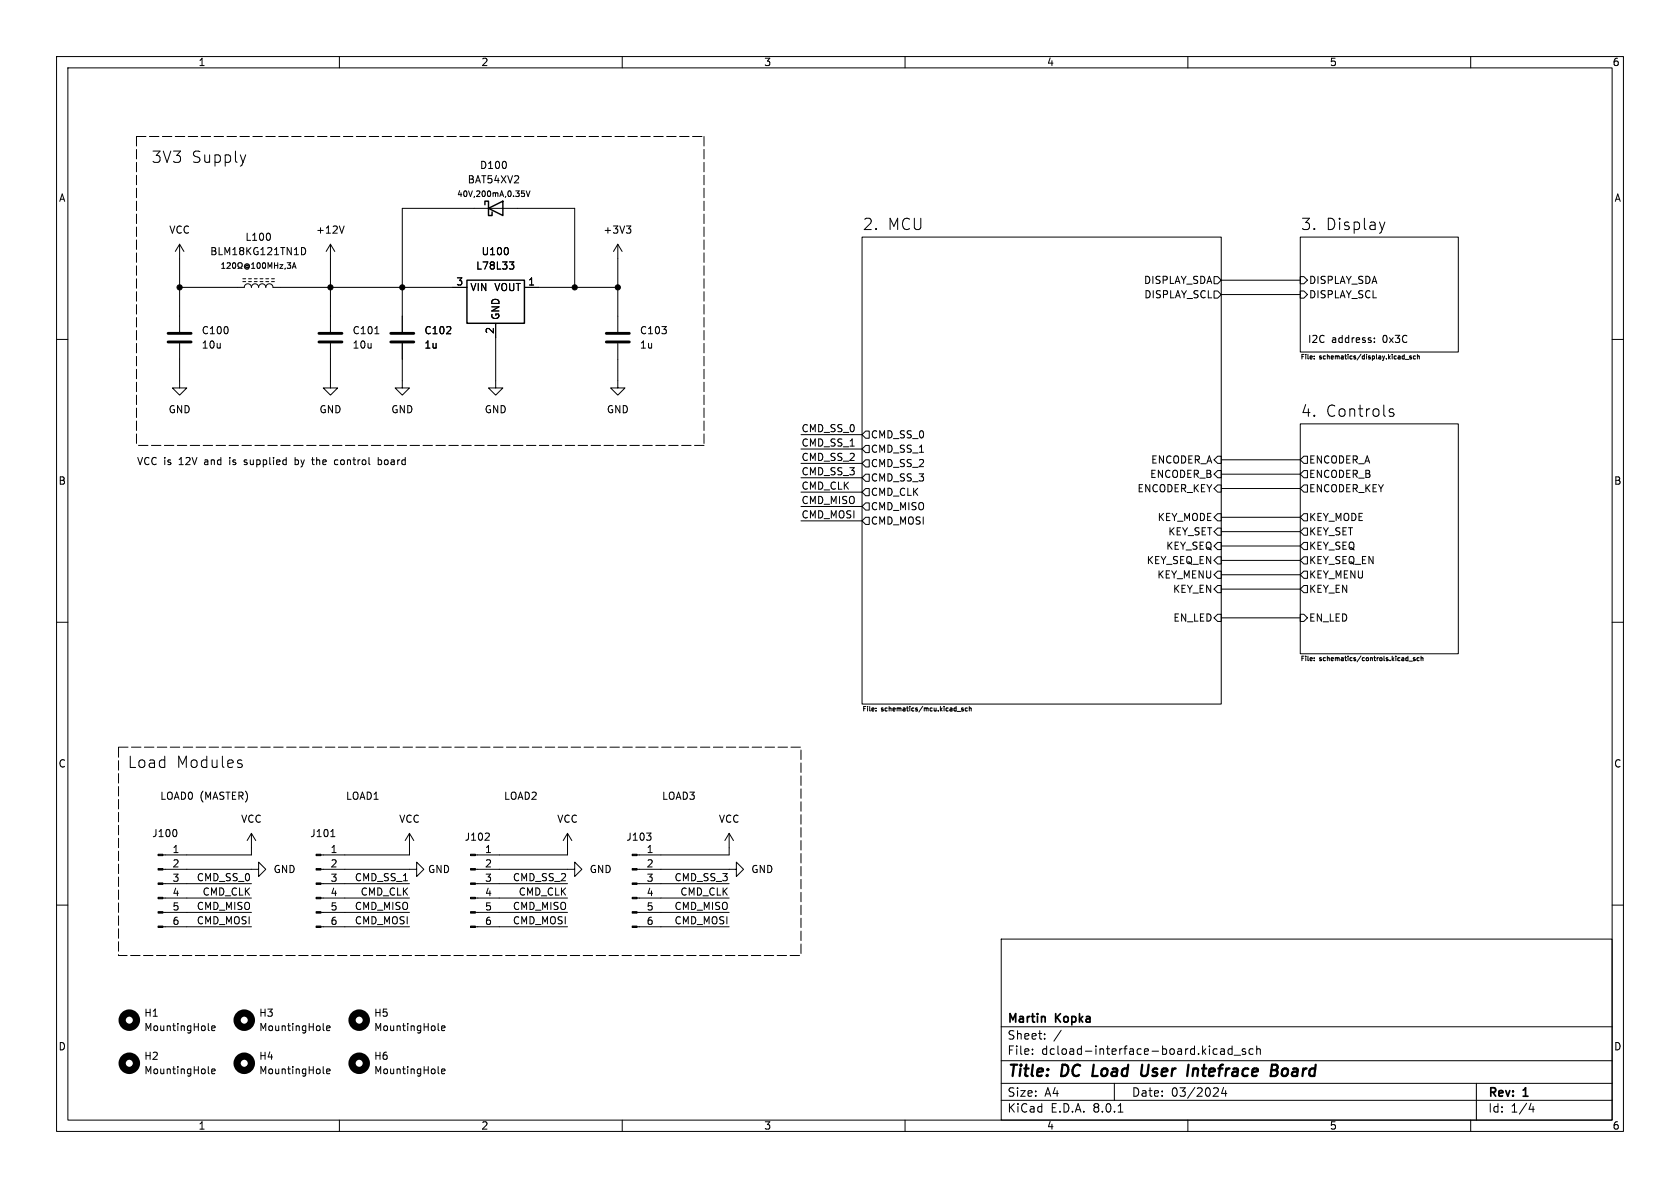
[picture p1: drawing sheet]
<svg xmlns="http://www.w3.org/2000/svg" width="297mm" height="210mm" viewBox="0 0 297 210" stroke-linecap="round" stroke-linejoin="round" font-family="sans-serif">
<g fill="none" stroke="#000" stroke-width=".18">
<path d="M10 10h277v190h-277zM12 12h273v186h-273zM60 10v2M110 10v2M160 10v2M210 10v2M260 10v2M43.4 27.4l-.4 1.3M60.8 39.9l-.4 1.3M92.2 33.7h.5M92.3 34.1h.3l.1 .2v.3l-.4 .1M93 33.7l.4 1 .3-1"/>
<path d="M110.7 39.9h.8l-.4 .5M244.8 39.2l-.4 1.4M10 60h2M31.7 50.8h11.5a.64 .64 0 0 1 .6-.6 .64 .64 0 0 1 .6 .6 .64 .64 0 0 1 .7-.6 .64 .64 0 0 1 .6 .6 .64 .64 0 0 1 .7-.6 .64 .64 0 0 1 .6 .6 .64 .64 0 0 1 .6-.6 .64 .64 0 0 1 .7 .6h34.2M31.7 43.2v15.5M31.7 43.2l-.7 1.3M31.7 43.2l.8 1.3M39.2 47.4h.6M39.2 46.7l.3-.3v1M40.1 46.5l.4-.1 .2 .3-.6 .7h.6M41.2 46.5l.1-.1a.53 .53 0 0 1 .4 .5 .53 .53 0 0 1-.4 .5 .66 .66 0 0 1-.1-.9zM42.1 47.4h.2v-.1a.43 .43 0 0 1-.2-.6 .43 .43 0 0 1 .6-.2l.1 .5-.2 .4h.2"/>
<path d="M42.9 49.8h.5M42.9 49.3h.5M43.9 47a.24 .24 0 0 0-.4-.1 .24 .24 0 0 0 0 .4 .24 .24 0 0 0 .4 0M43.9 46.9v.4M43.9 47.3h.1a.44 .44 0 0 0-.1-.6 .44 .44 0 0 0-.6 0 .44 .44 0 0 0-.1 .6 .47 .47 0 0 0 .8 .1M43.9 49.8h.5M43.9 49.3h.5M44.5 47.4h.6M44.5 46.7l.3-.3v1M45 49.8h.5M45 49.3h.5M45.6 46.5l.1-.1a.53 .53 0 0 1 .3 .5 .53 .53 0 0 1-.3 .5 .67 .67 0 0 1-.1-.9z"/>
<path d="M46 49.8h.5M46 49.3h.5M46.5 46.5l.1-.1a.53 .53 0 0 1 .4 .5 .53 .53 0 0 1-.4 .5 .66 .66 0 0 1-.1-.9zM47 49.8h.5M47 49.3h.5M47.4 47.4v-1l.3 .8 .4-.8v1M47.7 41.5v.7M48 49.8h.5M48 49.3h.5M48.5 46.4v1M48.5 46.9h.6M49.1 46.4v1"/>
<path d="M49.5 46.8h.5l-.5 .6h.5M50.4 47.4l-.1 .2M50.8 46.4h.6l-.3 .4 .2 .1v.4l-.1 .1-.4-.1M51.7 47.4l.3-1 .3 1M51.8 47.2h.4M53.3 43.8a.64 .64 0 0 1 .7 .6 .64 .64 0 0 1-.7 .6M58.4 43.2v15.5M58.4 43.2l-.7 1.3M58.4 43.2l.8 1.3M66.3 59h.7M87.6 57.2v11.4h1.3l-1.3 1.3-1.2-1.3h1.2M89.8 44v.8"/>
<path d="M90 46.3h.8l-.4 .5 .4 .1v.4l-.2 .3h-.4M92.7 50.8h16.5M101.6 50.8v-14h-30.5v21.9M109.2 43.2v15.5M109.2 43.2l-.7 1.3M109.2 43.2l.8 1.3M111.3 40.4l.2 .3v.3l-.2 .2M152.4 41.9h63.5v82.6h-63.5zM214.6 48.9h.7l.6 .6-.6 .7h-.7zM214.6 51.4h.7l.6 .7-.6 .6h-.7zM215.9 49.5h14M215.9 52.1h14"/>
<path d="M229.9 41.9h27.9v20.3h-27.9zM229.9 51.4h.6l.6 .7-.6 .6h-.6zM229.9 48.9h.6l.6 .6-.6 .7h-.6zM243 59.8v.1M285 60h2M31.7 60.7v7.9h1.3l-1.3 1.3-1.2-1.3h1.2M58.4 60.7v7.9h1.3l-1.3 1.3-1.3-1.3h1.3M71.1 60.7v7.9h1.3l-1.3 1.3-1.3-1.3h1.3M109.2 60.7v7.9h1.3l-1.3 1.3-1.3-1.3h1.3M141.6 79.4h10.8M141.6 76.8h10.8M153 76.2h.7v1.3h-.7l-.6-.7z"/>
<path d="M153 78.7h.7v1.3h-.7l-.6-.6zM229.9 74.9h27.9v40.7h-27.9zM230.5 62.7h-.3v.8M230.8 62.7h.1M231.2 62.7v.6M232.3 63h.1M232.3 63.4v.1M234.7 62.7v.8M237.9 62.7v.6M238.3 62.7h.1M240.6 62.6l-.7 1M241.2 62.7v.8"/>
<path d="M241.6 62.7h.1M243 60.4v.1M243.3 62.7v.6M245.5 62.7v.8M246.1 62.7h.1M246.4 72.4l-.5-.1-.3 .3 .1 .2 .7 .2v.2v.3l-.2 .1-.6-.1M248.3 62.7v.8M248.4 63.5h.7M249.5 63h-.3l.3 .2v.2h-.3M250.2 63l-.2-.1-.1 .2v.3h.3M250.6 62.7v.8M250.6 63h.3v.5"/>
<path d="M250.6 63h.1M43.2 82.1h.1M43.3 81.3l-.1 .2 .1 .2M52.2 80.9v1.2M52.2 82.1h.3M52.5 81.3l-.3 .1M55.1 81.3h.5M55.4 82.1h.2M59.2 81.4h.5M59.2 82.1h.5M66.9 81.4l.3-.1 .3 .2-.2 .6h-.4M66.9 80.9v1.2"/>
<path d="M141.6 84.5h10.8M141.6 87h10.8M141.6 81.9h10.8M141.6 92.1h10.8M141.6 89.5h10.8M153 86.4h.7v1.2h-.7l-.6-.6zM153 91.4h.7v1.3h-.7l-.6-.6zM153 88.9h.7v1.3h-.7l-.6-.7zM153 81.3h.7v1.3h-.7l-.6-.7zM153 83.8h.7v1.3h-.7l-.6-.6zM215.3 85.7h.6v1.3h-.6l-.7-.6zM215.3 80.6h.6v1.3h-.6l-.7-.6z"/>
<path d="M215.3 83.2h.6v1.3h-.6l-.7-.7zM215.3 90.8h.6v1.3h-.6l-.7-.7zM215.3 93.3h.6v1.3h-.6l-.7-.6zM215.3 95.9h.6v1.3h-.6l-.7-.7zM215.3 98.4h.6v1.3h-.6l-.7-.6zM215.9 81.3h14M215.9 83.8h14M215.9 86.4h14M215.9 94h14M215.9 91.4h14M215.9 99.1h14M215.9 96.5h14"/>
<path d="M229.9 81.3l.6-.7h.6v1.3h-.6zM229.9 86.4l.6-.7h.6v1.3h-.6zM229.9 94l.6-.7h.6v1.3h-.6zM229.9 96.5l.6-.6h.6v1.3h-.6zM230.5 83.2h.6v1.3h-.6l-.6-.7zM230.5 90.8h.6v1.3h-.6l-.6-.7zM230.5 98.4h.6v1.3h-.6l-.6-.6zM10 110h2M215.3 101h.6v1.2h-.6l-.7-.6zM215.3 103.5h.6v1.3h-.6l-.7-.7zM215.3 108.6h.6v1.3h-.6l-.7-.7zM215.9 104.1h14"/>
<path d="M215.9 101.6h14M215.9 109.2h14M229.9 104.1l.6-.6h.6v1.3h-.6zM229.9 108.6h.6l.6 .6-.6 .7h-.6zM230.5 101h.6v1.2h-.6l-.6-.6zM230.5 116h-.3v.8M230.8 116h.1M230.8 116v.1M231.2 116v.7M232.3 116.7v.1M232.3 116.3v.1M234.7 116v.8"/>
<path d="M237.9 116v.7M238.3 116h.1M238.3 116v.1M240.6 116l-.7 1M243 116v.7M244.7 116v.7M246.1 116v.8M246.8 116h-.1M246.8 116h.1M246.8 116v.1M248.7 116.3h.2M248.9 116v.8"/>
<path d="M248.9 116.8h-.2M249.1 116.9h.6M250.2 116.3l-.3 .1 .3 .2v.2h-.3M250.9 116.3h-.2l-.2 .1 .1 .4h.3M251.2 116.3h.3l.1 .5M251.2 116v.8M285 110h2M42.3 135l.4 .1 .1 .3-.2 .3h-.4M42.3 134.3l.4 .1M153.1 124.9h-.4v.8M153.4 124.9h-.1M153.4 124.9h.1"/>
<path d="M153.4 124.9v.1M153.8 124.9v.7M154.9 125.6v.1M154.9 125.2v.1M157.2 124.9v.8M160.4 124.9v.7M160.8 124.9h.1M160.8 124.9v.1M163.1 124.8l-.7 1.1M166.3 124.9v.8M166.9 124.9h.1M166.9 124.9v.1"/>
<path d="M169 124.9v.8M169.2 125.8h.6M170.3 125.2l-.3 .1 .3 .2v.1h-.3M170.7 125.2v.4h.3M170.7 125.2h.3M170.7 125.2h.1M171.4 125.2h.3v.5M171.4 124.9v.8M10 160h2M28.8 153.7h16.9v-1.3l1.3 1.3-1.3 1.2v-1.2M28.8 158.8h15.6M28.8 156.2h15.6"/>
<path d="M31.1 146.8l.2 .3-.2 .7M44.4 147.3v3.8h-15.6M44.4 147.3l-.7 1.3M44.4 147.3l.8 1.3M56.7 153.7h17v-1.3l1.2 1.3-1.2 1.2v-1.2M56.7 158.8h15.7M56.7 156.2h15.7M58.5 147.9h.7M72.4 147.3v3.8h-15.7M72.4 147.3l-.8 1.3M72.4 147.3l.8 1.3M84 153.7h17.6v-1.3l1.3 1.3-1.3 1.2v-1.2"/>
<path d="M84 158.8h16.3M84 156.2h16.3M86.4 147.3l.1 .2v.3l-.8 .7h.8M100.3 147.3v3.8h-16.3M100.3 147.3l-.7 1.3M100.3 147.3l.8 1.3M112.6 153.7h17.6v-1.3l1.2 1.3-1.2 1.2v-1.2M112.6 158.8h16.3M112.6 156.2h16.3M114.3 147.3h.8l-.4 .4M115 147.8l.1 .2-.1 .5M128.9 147.3v3.8h-16.3"/>
<path d="M128.9 147.3l-.8 1.3M128.9 147.3l.8 1.3M285 160h2M28.8 163.8h15.6M28.8 161.3h15.6M56.7 163.8h15.7M56.7 161.3h15.7M84 163.8h16.3M84 161.3h16.3M112.6 163.8h16.3M112.6 161.3h16.3M177 166h108v32h-108z"/>
<path d="M36.8 189.6l.2 .2M36.8 182l.2 .2M37.4 181.8l.6-.2v-.2l-.4-.1-.2 .2 .1 .6h.5M37.4 189.4l.6-.1v-.3h-.4l-.2 .1 .1 .6h.5M57.1 182l.2 .2M57.1 189.6l.2 .2M57.7 181.8l.6-.2v-.2l-.4-.1-.2 .2 .1 .6h.5M57.7 189.4l.6-.1v-.3h-.4l-.2 .1 .1 .6h.5M60 198v2M77.5 189.6l.1 .2M77.5 182l.1 .2M78.1 181.8l.6-.2-.1-.2-.4-.1-.1 .2v.6h.5"/>
<path d="M78.1 189.4l.6-.1-.1-.3h-.4l-.1 .1v.6h.5M110 198v2M160 198v2M177 194.5h108M177 191.5h108M177 187.5h108M177 181.5h108M182.5 186.3v.1M182.5 185.5v.1M184.7 183.6v.1M184.7 182.8v.1M187.6 182.1l-1.3 2"/>
<path d="M197 191.5v3M197.7 196.6h.8M210 198v2M215.1 192.3l.3 .3-.1 .3-.8 .9h.9M215.8 185.5h.6l.1 .9M216.3 192.2l-.3 1.1h.9M216.5 185.8h-.5a.29 .29 0 0 0-.3 .3 .29 .29 0 0 0 .3 .3l.5-.1M216.7 192.8v1M217.8 185.5l-.4-.1-.3 .3v.4l.1 .2h.6M217.8 184.9v1.5M218.2 186.5h1.1M220.2 185.5l-.4-.1-.2 .2 .1 .2 .5 .2v.3h-.6"/>
<path d="M221.5 185.5l-.4-.1-.3 .3v.4l.2 .2h.5M222.2 185.5l.2-.1 .3 .1 .1 .9M222.2 184.9v1.5M260 198v2M261 191.5v6.5M270.7 195l-.4 1.1h.9M271 195.6v1"/>
</g>
<path d="M193.4 188.2l-.3 2h1M201.8 190l.1 .1a.66 .66 0 0 0 .9-.1M201.9 188.2l-.2 1.6M211 188.9l-.2 1.3M211.6 188.9l-.6 .2M224.8 189.2h.6M224.9 188.2h.7a.49 .49 0 0 1 .3 .5 .49 .49 0 0 1-.5 .5M225.4 189.2l.3 .1a.58 .58 0 0 1-.3 .9h-.8M227.4 188.9a.62 .62 0 0 0-.7 .4v.7l.2 .2h.3" fill="none" stroke="#000" stroke-width=".4"/>
<g fill="none" stroke="#000" stroke-width="1.3">
<circle cx="22.9" cy="188" r="1.27"/>
<circle cx="22.9" cy="180.3" r="1.27"/>
<circle cx="43.2" cy="188" r="1.27"/>
<circle cx="43.2" cy="180.3" r="1.27"/>
<circle cx="63.5" cy="188" r="1.27"/>
<circle cx="63.5" cy="180.3" r="1.27"/>
</g>
<g fill="#000" stroke="#000" stroke-width=".18">
<path d="M27.9 158.6h.9v.3h-.9zM27.9 156.1h.9v.2h-.9zM27.9 153.5h.9v.3h-.9zM27.9 151h.9v.3h-.9zM55.9 158.6h.8v.3h-.8zM55.9 156.1h.8v.2h-.8zM55.9 153.5h.8v.3h-.8zM55.9 151h.8v.3h-.8zM83.2 158.6h.8v.3h-.8zM83.2 156.1h.8v.2h-.8zM83.2 153.5h.8v.3h-.8zM83.2 151h.8v.3h-.8z"/>
<path d="M111.8 158.6h.8v.3h-.8zM111.8 156.1h.8v.2h-.8zM111.8 153.5h.8v.3h-.8zM111.8 151h.8v.3h-.8zM27.9 163.7h.9v.3h-.9zM27.9 161.2h.9v.2h-.9zM55.9 163.7h.8v.3h-.8zM55.9 161.2h.8v.2h-.8zM83.2 163.7h.8v.3h-.8zM83.2 161.2h.8v.2h-.8zM111.8 163.7h.8v.3h-.8zM111.8 161.2h.8v.2h-.8z"/>
<circle cx="31.7" cy="50.8" r=".46"/>
<circle cx="58.4" cy="50.8" r=".46"/>
<circle cx="71.1" cy="50.8" r=".46"/>
<circle cx="101.6" cy="50.8" r=".46"/>
<circle cx="109.2" cy="50.8" r=".46"/>
</g>
<path d="M85.7 36.2v-.6h.7v2.5h.6v-.6M86.4 36.8l2.5-1.2v2.5zM82.5 49.5h10.2v7.7h-10.2z" fill="none" stroke="#000" stroke-width=".25"/>
<path d="M29.7 58.9h4.1M56.4 58.9h4.1M69.1 58.9h4.1M107.2 58.9h4.1M29.7 60.5h4.1M56.4 60.5h4.1M69.1 60.5h4.1M107.2 60.5h4.1" fill="none" stroke="#000" stroke-width=".51"/>
<path d="M24.1 24.1h100.4M24.1 24.1v54.6M124.5 24.1v54.6M124.5 78.7h-100.4M21 132.1h120.6v36.8h-120.6z" fill="none" stroke="#000" stroke-width=".18" stroke-dasharray="1.7 .6"/>
<g font-size="2.8">
<text x="26.7" y="29">3V3</text>
<text x="33.8" y="29">Supply</text>
<text x="152.4" y="40.8">2.</text>
<text x="156.8" y="40.8">MCU</text>
<text x="229.9" y="40.8">3.</text>
<text x="234.3" y="40.8">Display</text>
<text x="229.9" y="73.9">4.</text>
<text x="234.3" y="73.9">Controls</text>
<text x="22.5" y="136">Load</text>
<text x="31.1" y="136">Modules</text>
<text x="178" y="190.9">Title:</text>
<text x="187.7" y="190.9">DC</text>
<text x="194" y="190.9">Load</text>
<text x="203.4" y="190.9">User</text>
<text x="212.3" y="190.9">Intefrace</text>
<text x="227.9" y="190.9">Board</text>
</g>
<g font-size="2.1">
<text x="178" y="184">Sheet:</text>
<text x="178" y="181.2">Martin</text>
<text x="186.7" y="181.2">Kopka</text>
<text x="178" y="186.7">File:</text>
<text x="184.1" y="186.7">dcload-interface-board.kicad_sch</text>
<text x="178" y="196.9">KiCad</text>
<text x="178" y="194.1">Size:</text>
<text x="184.7" y="194.1">A4</text>
<text x="185.7" y="196.9">E.D.A.</text>
<text x="193.3" y="196.9">8.0.1</text>
<text x="200" y="194.1">Date:</text>
<text x="207" y="194.1">03/2024</text>
<text x="263" y="194.3">Rev:</text>
<text x="263" y="196.9">Id:</text>
<text x="267.1" y="196.9">1/4</text>
<text x="269.4" y="194.3">1</text>
</g>
<g font-size="1.8">
<text x="35" y="11.9">1</text>
<text x="85" y="11.9">2</text>
<text x="135" y="11.9">3</text>
<text x="185" y="11.9">4</text>
<text x="235" y="11.9">5</text>
<text x="285" y="11.9">6</text>
<text x="10.3" y="35.9">A</text>
<text x="82.6" y="32.6">BAT54XV2</text>
<text x="84.8" y="30.1">D100</text>
<text x="285.3" y="35.9">A</text>
<text x="29.8" y="41.5">VCC</text>
<text x="55.8" y="41.5">+12V</text>
<text x="106.6" y="41.5">+3V3</text>
<text x="37.1" y="45.3">BLM18KG121TN1D</text>
<text x="43.3" y="42.8">L100</text>
<text x="84.1" y="47.9">L78L33</text>
<text x="85" y="45.3">U100</text>
<text x="80.6" y="50.5">3</text>
<text x="83.1" y="51.7">VIN</text>
<text x="87.3" y="51.7">VOUT</text>
<text x="93.3" y="50.5">1</text>
<text x="202.1" y="50.4">DISPLAY_SDA</text>
<text x="202.2" y="52.9">DISPLAY_SCL</text>
<text x="231.3" y="52.9">DISPLAY_SCL</text>
<text x="231.3" y="50.4">DISPLAY_SDA</text>
<text x="35.6" y="59.3">C100</text>
<text x="62.2" y="59.3">C101</text>
<text x="74.9" y="59.3">C102</text>
<text x="87.4" y="59.1" transform="rotate(-90 87.4 59.1)">2</text>
<text x="88.5" y="56.6" transform="rotate(-90 88.5 56.6)">GND</text>
<text x="113" y="59.3">C103</text>
<text x="35.6" y="61.8">10u</text>
<text x="62.2" y="61.8">10u</text>
<text x="74.9" y="61.8">1u</text>
<text x="113" y="61.8">1u</text>
<text x="231.1" y="60.7">I2C</text>
<text x="235.4" y="60.7">address:</text>
<text x="244.5" y="60.7">0x3C</text>
<text x="29.7" y="73.3">GND</text>
<text x="56.4" y="73.3">GND</text>
<text x="69.1" y="73.3">GND</text>
<text x="85.6" y="73.3">GND</text>
<text x="107.2" y="73.3">GND</text>
<text x="141.6" y="76.5">CMD_SS_0</text>
<text x="153.9" y="77.7">CMD_SS_0</text>
<text x="24.1" y="82.3">VCC is</text>
<text x="31.7" y="82.3">12V</text>
<text x="36.4" y="82.3">and</text>
<text x="41" y="82.3">is</text>
<text x="43.8" y="82.3">supplied</text>
<text x="53" y="82.3">by</text>
<text x="56.3" y="82.3">the</text>
<text x="60.4" y="82.3">control</text>
<text x="68.3" y="82.3">board</text>
<text x="141.6" y="79">CMD_SS_1</text>
<text x="141.6" y="81.6">CMD_SS_2</text>
<text x="153.9" y="82.8">CMD_SS_2</text>
<text x="153.9" y="80.2">CMD_SS_1</text>
<text x="203.4" y="82.1">ENCODER_A</text>
<text x="231.3" y="82.1">ENCODER_A</text>
<text x="10.3" y="85.9">B</text>
<text x="141.6" y="84.1">CMD_SS_3</text>
<text x="141.6" y="89.2">CMD_MISO</text>
<text x="141.6" y="86.6">CMD_CLK</text>
<text x="153.9" y="87.9">CMD_CLK</text>
<text x="153.9" y="85.3">CMD_SS_3</text>
<text x="201" y="87.2">ENCODER_KEY</text>
<text x="203.2" y="84.7">ENCODER_B</text>
<text x="231.3" y="84.7">ENCODER_B</text>
<text x="231.3" y="87.2">ENCODER_KEY</text>
<text x="285.3" y="85.9">B</text>
<text x="141.6" y="91.7">CMD_MOSI</text>
<text x="153.9" y="92.9">CMD_MOSI</text>
<text x="153.9" y="90.4">CMD_MISO</text>
<text x="204.6" y="92.3">KEY_MODE</text>
<text x="206.4" y="94.8">KEY_SET</text>
<text x="231.3" y="92.3">KEY_MODE</text>
<text x="231.3" y="94.8">KEY_SET</text>
<text x="202.6" y="99.9">KEY_SEQ_EN</text>
<text x="206.1" y="97.4">KEY_SEQ</text>
<text x="231.3" y="97.4">KEY_SEQ</text>
<text x="231.3" y="99.9">KEY_SEQ_EN</text>
<text x="204.5" y="102.5">KEY_MENU</text>
<text x="207.3" y="105">KEY_EN</text>
<text x="231.3" y="102.5">KEY_MENU</text>
<text x="231.3" y="105">KEY_EN</text>
<text x="207.3" y="110.1">EN_LED</text>
<text x="231.3" y="110.1">EN_LED</text>
<text x="10.3" y="135.9">C</text>
<text x="285.3" y="135.9">C</text>
<text x="28.2" y="141.6">LOAD0</text>
<text x="35.3" y="141.6">(MASTER)</text>
<text x="61.1" y="141.6">LOAD1</text>
<text x="89" y="141.6">LOAD2</text>
<text x="116.9" y="141.6">LOAD3</text>
<text x="26.8" y="148.2">J100</text>
<text x="42.5" y="145.6">VCC</text>
<text x="54.8" y="148.2">J101</text>
<text x="70.5" y="145.6">VCC</text>
<text x="82.1" y="148.8">J102</text>
<text x="98.4" y="145.6">VCC</text>
<text x="110.6" y="148.8">J103</text>
<text x="127" y="145.6">VCC</text>
<text x="30.4" y="150.9">1</text>
<text x="30.4" y="153.4">2</text>
<text x="30.4" y="156">3</text>
<text x="34.7" y="155.9">CMD_SS_0</text>
<text x="48.3" y="154.5">GND</text>
<text x="58.3" y="150.9">1</text>
<text x="58.3" y="153.4">2</text>
<text x="58.3" y="156">3</text>
<text x="62.6" y="155.9">CMD_SS_1</text>
<text x="75.6" y="154.5">GND</text>
<text x="85.7" y="150.9">1</text>
<text x="85.7" y="153.4">2</text>
<text x="85.7" y="156">3</text>
<text x="90.6" y="155.9">CMD_SS_2</text>
<text x="104.1" y="154.5">GND</text>
<text x="114.2" y="150.9">1</text>
<text x="114.2" y="153.4">2</text>
<text x="114.2" y="156">3</text>
<text x="119.1" y="155.9">CMD_SS_3</text>
<text x="132.7" y="154.5">GND</text>
<text x="30.4" y="158.5">4</text>
<text x="30.4" y="161">5</text>
<text x="34.7" y="160.9">CMD_MISO</text>
<text x="35.7" y="158.4">CMD_CLK</text>
<text x="58.3" y="158.5">4</text>
<text x="58.3" y="161">5</text>
<text x="62.6" y="160.9">CMD_MISO</text>
<text x="63.7" y="158.4">CMD_CLK</text>
<text x="85.7" y="158.5">4</text>
<text x="85.7" y="161">5</text>
<text x="90.6" y="160.9">CMD_MISO</text>
<text x="91.6" y="158.4">CMD_CLK</text>
<text x="114.2" y="158.5">4</text>
<text x="114.2" y="161">5</text>
<text x="119.1" y="160.9">CMD_MISO</text>
<text x="120.2" y="158.4">CMD_CLK</text>
<text x="30.4" y="163.6">6</text>
<text x="34.7" y="163.5">CMD_MOSI</text>
<text x="58.3" y="163.6">6</text>
<text x="62.6" y="163.5">CMD_MOSI</text>
<text x="85.7" y="163.6">6</text>
<text x="90.6" y="163.5">CMD_MOSI</text>
<text x="114.2" y="163.6">6</text>
<text x="119.1" y="163.5">CMD_MOSI</text>
<text x="25.4" y="179.9">H1</text>
<text x="45.7" y="179.9">H3</text>
<text x="66" y="179.9">H5</text>
<text x="10.3" y="185.9">D</text>
<text x="25.4" y="182.5">MountingHole</text>
<text x="45.7" y="182.5">MountingHole</text>
<text x="66" y="182.5">MountingHole</text>
<text x="285.3" y="185.9">D</text>
<text x="25.4" y="187.6">H2</text>
<text x="25.4" y="190.1">MountingHole</text>
<text x="45.7" y="187.6">H4</text>
<text x="45.7" y="190.1">MountingHole</text>
<text x="66" y="187.6">H6</text>
<text x="66" y="190.1">MountingHole</text>
<text x="35" y="199.9">1</text>
<text x="85" y="199.9">2</text>
<text x="135" y="199.9">3</text>
<text x="185" y="199.9">4</text>
<text x="235" y="199.9">5</text>
<text x="285" y="199.9">6</text>
</g>
<text font-size="1.4" x="80.7" y="35">40V,200mA,0.35V</text>
<g font-size="1.1">
<text x="229.9" y="63.9">File:</text>
<text x="233.3" y="63.9">schematics/display.kicad_sch</text>
<text x="229.9" y="117.2">File:</text>
<text x="233.3" y="117.2">schematics/controls.kicad_sch</text>
<text x="152.4" y="126.1">File:</text>
<text x="155.9" y="126.1">schematics/mcu.kicad_sch</text>
</g>
</svg>
